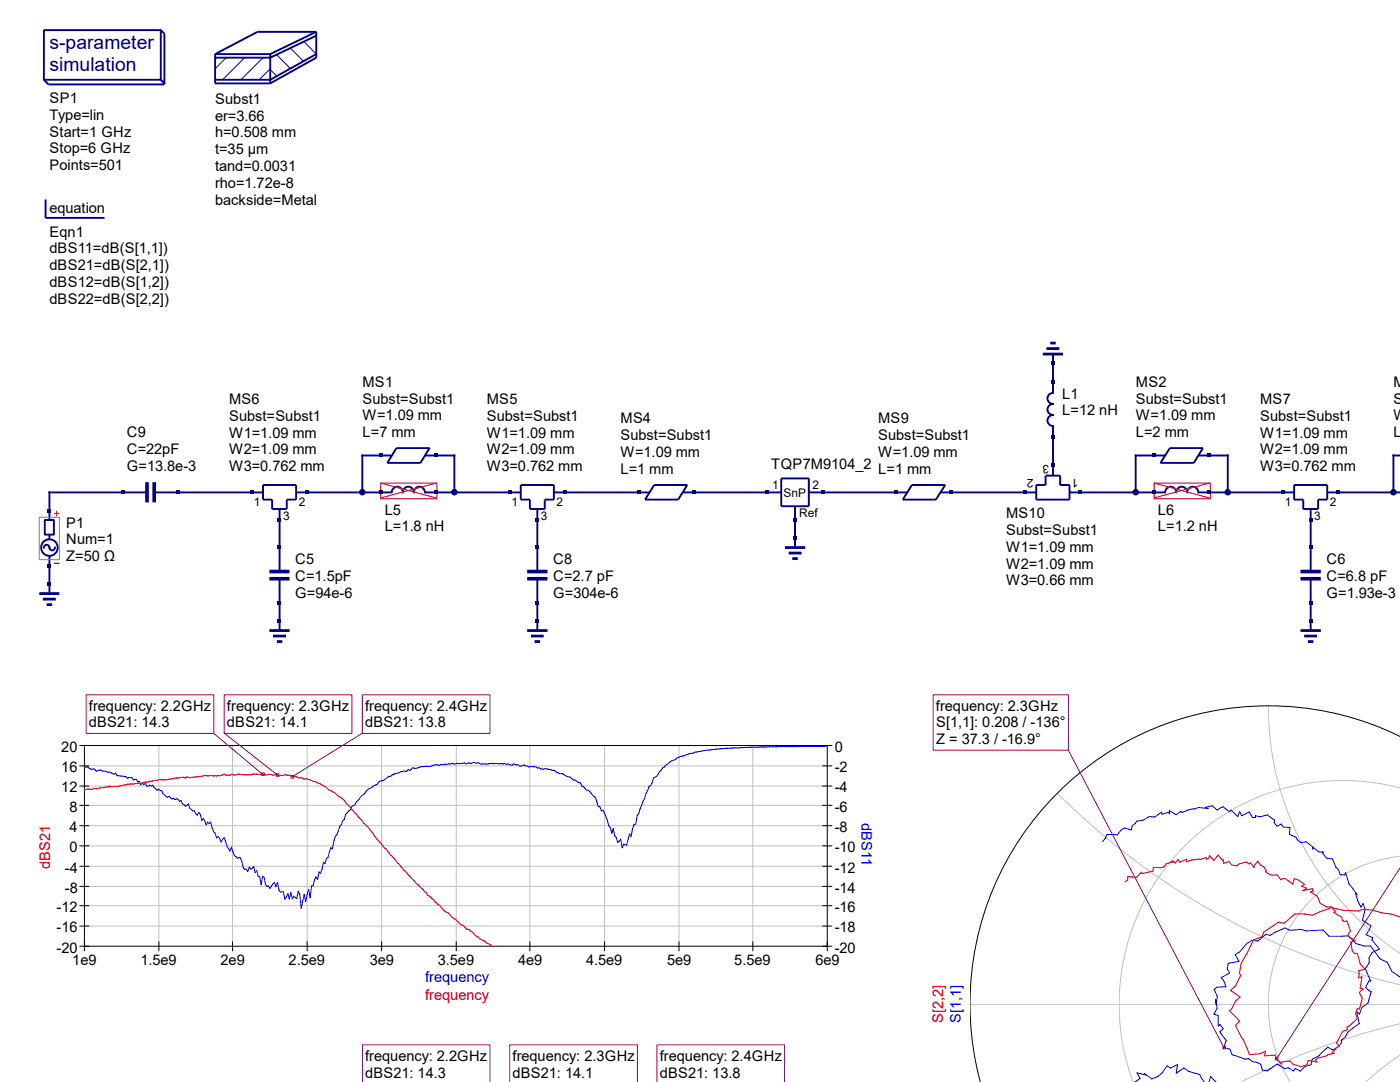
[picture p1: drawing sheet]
<svg xmlns="http://www.w3.org/2000/svg" width="279mm" height="216mm" viewBox="0 0 279 216" stroke-linecap="round" stroke-linejoin="round" font-family="sans-serif">
<g fill="none" stroke="#000080" stroke-width=".38">
<path d="M8.8 6h23.3v9.9h-23.3zM32.1 6l.7 .7v10.1h-23.1l-.9-.9M32.1 15.9l.7 .7M42.9 10.8h11M42.9 10.8v5.8h11M53.9 10.8v5.8M63.1 7.1l-9.2 4.4h-11M63.1 10.8l-9.2 5.1h-11M63.1 6.3h-11.7l-8.5 4.5M63.1 6.3l-9.2 4.5M63.1 6.3v5.2l-9.2 5.1M9.1 39.8v3.7h11.8"/>
<path d="M210.1 70.7v7.7a1.1 1.1 0 0 0-1.1 1.1 1.1 1.1 0 0 0 1.1 1.1 1.1 1.1 0 0 0-1.1 1.1 1.1 1.1 0 0 0 1.1 1.1 1.1 1.1 0 0 0-1.1 1.1 1.1 1.1 0 0 0 1.1 1.1v9.9M29.3 98.3h-19.4v5.5M30.8 98.3h21.7M52.5 96.8h6.6v2.9h-1.9v1.9h-2.9v-1.9h-1.8zM59.1 98.3h19.1M78.2 98.2a1.1 1.1 0 0 1 1.1-1.1 1.1 1.1 0 0 1 1.1 1.1 1.1 1.1 0 0 1 1.1-1.1 1.1 1.1 0 0 1 1.1 1.1 1.1 1.1 0 0 1 1.1-1.1 1.1 1.1 0 0 1 1.1 1.1M78.2 90.9h-5.9v7.4M79.1 89.4h6.6l-1.8 3h-6.6zM84.8 98.3h19.1M84.8 90.9h5.9v7.4M103.9 96.8h6.6v2.9h-1.8v1.9h-3v-1.9h-1.8zM110.5 98.3h19.2"/>
<path d="M130.6 96.8h6.6l-1.9 2.9h-6.6zM136.3 98.3h19.6M155.9 95.5h5.5v5.5h-5.5zM161.4 98.3h19.7M182 96.8h6.6l-1.8 2.9h-6.6zM187.7 98.3h19.1M206.8 96.8h1.9v-1.9h2.9v1.9h1.8v2.9h-6.6zM213.4 98.3h19.1M232.5 98.2a1.1 1.1 0 0 1 1.1-1.1 1.1 1.1 0 0 1 1.1 1.1 1.1 1.1 0 0 1 1.1-1.1 1.1 1.1 0 0 1 1.1 1.1 1.1 1.1 0 0 1 1.1-1.1 1.1 1.1 0 0 1 1.1 1.1M232.5 90.9h-5.8v7.4M233.5 89.4h6.6l-1.8 3h-6.7zM239.1 98.3h19.2"/>
<path d="M239.1 90.9h5.9v7.4M258.3 96.8h6.6v2.9h-1.8v1.9h-3v-1.9h-1.8zM264.9 98.3h14.5M279.4 90.9h-1.3v7.4M8.8 109.3a.55 .55 0 0 1 .5-.6 .55 .55 0 0 1 .6 .6 .55 .55 0 0 0 .5 .5 .55 .55 0 0 0 .6-.5M8.9 103.8h1.9v2.9h-1.9zM9.9 106.7v.9M9.9 110.9v7.5M55.8 101.6v12.4M55.8 115.5v10.3M107.2 101.6v12.4M107.2 115.5v10.3"/>
<path d="M158.7 101v8.3M261.6 101.6v12.4M261.6 115.5v10.3"/>
<circle cx="9.9" cy="109.3" r="1.66"/>
</g>
<path d="M76 96.4h11.2v3.1h-11.2zM76 96.4l11 3M87 96.4l-11 3M230.3 96.4h11.3v3.1h-11.3zM230.3 96.4l11 3M241.3 96.4l-11 3M10.8 102.4h1.1M11.3 101.9v1.1" fill="none" stroke="#f00" stroke-width=".2"/>
<path d="M10.8 112.4h1.1" fill="none" stroke="#000" stroke-width=".2"/>
<path d="M7.8 103.2h4.1v8.5h-4.1z" fill="none" stroke="#808080" stroke-width=".2"/>
<g fill="none" stroke="#000080" stroke-width=".55">
<path d="M208.1 70.7h4M208.8 69.6h2.6M209.6 68.5h1.1M7.8 118.4h4.1M8.6 119.5h2.5M156.7 109.3h4M157.4 110.4h2.6M158.1 111.5h1.1M9.3 120.6h1.1M53.8 125.8h4M54.5 126.9h2.6M55.2 128h1.1"/>
<path d="M105.2 125.8h4.1M106 126.9h2.5M106.7 128h1.1M259.5 125.8h4.1M260.3 126.9h2.5M261 128h1.1"/>
</g>
<path d="M45.1 11.5l-2.2 2.2M48.8 11.5l-4.4 4.4M52.5 11.5l-4.5 4.4M53.9 13.7l-2.2 2.2M53.9 13.9l1.3 1.3M55.2 11l2.8 2.7M58 9.7l2.6 2.5M60.6 8.2l2.5 2.6" fill="none" stroke="#000080" stroke-width=".2"/>
<path d="M29.3 96.2v4M30.8 96.2v4M53.8 115.5h4M53.8 114h4M105.2 115.5h4.1M105.2 114h4.1M259.5 115.5h4.1M259.5 114h4.1" fill="none" stroke="#000080" stroke-width=".72" stroke-linecap="butt"/>
<g fill="#000080">
<path d="M9.5 101.6h.7v.7h-.7z" fill-rule="evenodd"/>
<path d="M9.5 112.6h.7v.7h-.7z" fill-rule="evenodd"/>
<path d="M9.5 116.2h.7v.8h-.7z" fill-rule="evenodd"/>
<path d="M75.6 97.9h.7v.7h-.7z" fill-rule="evenodd"/>
<path d="M86.7 97.9h.7v.7h-.7z" fill-rule="evenodd"/>
<path d="M127.1 97.9h.7v.7h-.7z" fill-rule="evenodd"/>
<path d="M138.1 97.9h.7v.7h-.7z" fill-rule="evenodd"/>
<path d="M106.8 123.6h.8v.7h-.8z" fill-rule="evenodd"/>
<path d="M55.4 123.6h.7v.7h-.7z" fill-rule="evenodd"/>
<path d="M75.6 90.5h.7v.7h-.7z" fill-rule="evenodd"/>
<path d="M86.7 90.5h.7v.7h-.7z" fill-rule="evenodd"/>
<path d="M158.3 107.1h.7v.7h-.7z" fill-rule="evenodd"/>
<path d="M158.3 103.4h.7v.7h-.7z" fill-rule="evenodd"/>
<path d="M152.8 97.9h.7v.7h-.7z" fill-rule="evenodd"/>
<path d="M163.8 97.9h.7v.7h-.7z" fill-rule="evenodd"/>
<path d="M55.4 119.9h.7v.7h-.7z" fill-rule="evenodd"/>
<path d="M55.4 108.9h.7v.7h-.7z" fill-rule="evenodd"/>
<path d="M106.8 119.9h.8v.7h-.8z" fill-rule="evenodd"/>
<path d="M106.8 108.9h.8v.7h-.8z" fill-rule="evenodd"/>
<path d="M101.3 97.9h.8v.7h-.8z" fill-rule="evenodd"/>
<path d="M112.4 97.9h.7v.7h-.7z" fill-rule="evenodd"/>
<path d="M106.8 103.4h.8v.7h-.8z" fill-rule="evenodd"/>
<path d="M49.9 97.9h.7v.7h-.7z" fill-rule="evenodd"/>
<path d="M60.9 97.9h.7v.7h-.7z" fill-rule="evenodd"/>
<path d="M55.4 103.4h.7v.7h-.7z" fill-rule="evenodd"/>
<path d="M178.5 97.9h.7v.7h-.7z" fill-rule="evenodd"/>
<path d="M189.5 97.9h.7v.7h-.7z" fill-rule="evenodd"/>
<path d="M215.3 97.9h.7v.7h-.7z" fill-rule="evenodd"/>
<path d="M204.3 97.9h.7v.7h-.7z" fill-rule="evenodd"/>
<path d="M209.8 92.4h.7v.7h-.7z" fill-rule="evenodd"/>
<path d="M230 97.9h.7v.7h-.7z" fill-rule="evenodd"/>
<path d="M241 97.9h.7v.7h-.7z" fill-rule="evenodd"/>
<path d="M261.2 123.6h.7v.7h-.7z" fill-rule="evenodd"/>
<path d="M261.2 119.9h.7v.7h-.7z" fill-rule="evenodd"/>
<path d="M261.2 108.9h.7v.7h-.7z" fill-rule="evenodd"/>
<path d="M255.7 97.9h.7v.7h-.7z" fill-rule="evenodd"/>
<path d="M266.7 97.9h.7v.7h-.7z" fill-rule="evenodd"/>
<path d="M261.2 103.4h.7v.7h-.7z" fill-rule="evenodd"/>
<path d="M209.8 72.1h.7v.8h-.7z" fill-rule="evenodd"/>
<path d="M230 90.5h.7v.7h-.7z" fill-rule="evenodd"/>
<path d="M241 90.5h.7v.7h-.7z" fill-rule="evenodd"/>
<path d="M209.8 86.8h.7v.7h-.7z" fill-rule="evenodd"/>
<path d="M209.8 75.8h.7v.7h-.7z" fill-rule="evenodd"/>
<circle cx="90.7" cy="98.2" r=".55"/>
</g>
<circle cx="90.7" cy="98.2" r=".55" fill="none" stroke="#000080" stroke-width=".2"/>
<circle cx="72.3" cy="98.2" r=".55" fill="#000080"/>
<circle cx="72.3" cy="98.2" r=".55" fill="none" stroke="#000080" stroke-width=".2"/>
<circle cx="245" cy="98.2" r=".55" fill="#000080"/>
<circle cx="245" cy="98.2" r=".55" fill="none" stroke="#000080" stroke-width=".2"/>
<circle cx="226.7" cy="98.2" r=".55" fill="#000080"/>
<circle cx="226.7" cy="98.2" r=".55" fill="none" stroke="#000080" stroke-width=".2"/>
<circle cx="278.1" cy="98.2" r=".55" fill="#000080"/>
<circle cx="278.1" cy="98.2" r=".55" fill="none" stroke="#000080" stroke-width=".2"/>
<g fill="#000080">
<path d="M35.2 97.9h.7v.7h-.7z" fill-rule="evenodd"/>
<path d="M24.2 97.9h.7v.7h-.7z" fill-rule="evenodd"/>
</g>
<path d="M211.2 158.4a143.5 143.5 0 0 0 68.2 38.1M253.1 140.8a59.4 59.4 0 0 0 26.3 49.5M279.4 157.2a44.6 44.6 0 0 0-53.2 58.7M279.4 170.9a29.7 29.7 0 0 0-21.9 45M193.6 200.4h85.8M279.4 210.5a55.2 55.2 0 0 0-6.9 5.4M279.4 204.3a141.5 141.5 0 0 0-31.8 11.6" fill="none" stroke="#c0c0c0" stroke-width=".2"/>
<path d="M279.4 147a59.5 59.5 0 0 0-64.1 7.4 59.5 59.5 0 0 0-19.6 61.5" fill="none" stroke="#000" stroke-width=".2"/>
<path d="M220 167.9l.6-.7 .3-.7 2 .1 .9-1.1 .7-.3 1.3 .4 .2-.9 .5-.3 .3-.5 1.2-.2 1.4-.8 1.1 .1 1.3-.9 .1 .4 1.3-.4 .2 .3-.1-.6 1.4 .8 1-.7 .2 .2 1.1-.4 1.1-.3 .2 .1 .8-.4 2 .2-.6-.2 1.4-.3 1 .8 1.2-.6 1.2 1 .4-.4 1.3 1.3 .4-.9 .4 .8 1.5-.8 .7 1.2 .5-.1v-.3l1.1 .2 1.3-.4 1.5 1.1-.1 .5 .5 .6 .9-.4 .5 .7h1.2l-.1 1.4 1.3 .5 .4 .7 .7 .4 .9-.1 1.3 .9 .1 .5 .1-.3 1.1 .9 1 .1h-.4l.9 1.1 1.2 .2 .7 1.7 .5 .4 .4 1 .9 .1 .1-.5 .7 2.3 1.6 2.1-.3-.3 .5 1.5 .6 1.3 .4-.7 .5 1.2-.6 2.1 1.7 1.1-1 1.8 1.4 .6-.2 .4 1.5 1.9-1.4 .6-.7 1.1 .1 1-.8 1.2 1.1 2.4h-.4l-.7 1.4 .7 .6 .4 .2-.6 2.3-1.2 .8-.5 1.4-.5-.5 .5 2.4-2.3 1.7-.5 1-.7 .5-.1 .6-.4 .6-1.3 .8-1-.5-1.8 1.7-1.3 .7-.3 1.1-1.1 .3-1 .9-1-.5-.4 .5-1-.6-.7 .1-1.5-.9-2 1.4-1-.2-.3-1.2-.7-.3-1-.2-.7-.6-.7 .1-2.6-.9-.5-1.1-1.1-.3 .4-1.4-1.2-1.7 .6-.6-.6-.9-.4 .3v-2.1l-.8-.2 .6-1.2-.3-1.7 .1 .9 .3-1.6-.7-1.4 .6-.4 1.7-.1-.3-1.1-.6-.7 1.7-1-.5-.7 .2-1.2 2.2-.4-.8-1.3 .9-.6 1.3-1.5 1.2-.8 1.1 .2 1.6-1.4 .9 .2 1-.6 2-.8 .9 .4 2.2-.1 1.2 .3 3.3-.2 1.1 1.2 3.9-.1 1.6 1.6 1.6 .5h1.3l1.8 2.5 1.5 .7 .9 1.8 1.6 1.2M226.4 215.9l1.1-.7-.6-1.1 1.9 .4-.4-.3 1.5 1.1 1.1-.5 .9-.6 1-1.5 .7 .4 1.4-.7-.3 1.8 1.6-1.1 .9 .7 2.2 .6 .3 .7 .7 .8M241.3 215.9l.3-1.1 1.1 1.1" fill="none" stroke="#00f" stroke-width=".2"/>
<path d="M224.5 175.9l.5-.3 .1-.7 .9 .1v.1l.9-.1 .9-1 .1 .3 2.2-.5 .1-.7h1.4l.7-.1 .4-.7 1.7-.4h-.7l.5-.1 .4 .4 .5-.7 .4 .5 1.3-.6v.6l1.1-.4 1.3-.2 .3 .1 1.2-.4 .1 .3 .5-.2 .1-.5 .9 1 .8-1.1 .9 1.1 .2-.1v.7l1.1-.4 .5 .7 1 .2 .6-.5 1.4-.3 .5 .4 .3-.2 .7 .9v-.3l.7-1 .6 .9 .7 .3 .4 .7-.1 .3 .7 .5 .6 .1h1l.8 1 .3-.3h.5l1.5 1.1 .3-1.1 .6 .2 1.4 .9-.5 .4 1 .4-.8 .5 1.9-.4 .2 .5-.6 .2 1.4 .8 .6 1.5 1.3 .7h1l.7 .9-.3 .2 1.6 .9 .2 .7 .3 .2 .5-.1 .7 2-.4 .5-.1 .4 1.4 1-.8 .3 .3 1.7 .4 .5h.6l.6 2.2 .9 1-1.3 .3 .2 .6-.2 .8 .7-.2-.4 2.3 .7 .2-.8 .6 .6 1.2-.6 2.1h-.5l-.3 1.1 .3 .2v.7l-1.5 1.4-.6 .3 .3 .4-1 .4-1.3 2.4 .6 .5-.5 .3-.9 1.1 .4 .1-1.3 .2-.2 .3-1.8 .5-.5 .3 .3 .4-1.7-.3-.3 .9-1.2 .4-1.5-.6-.6-.6-2.1 .3 .4 .3-1.1-1-.2-.8-2.2 .2 .3-.9-1.1 .5-2.2 .1-1.2-3-1.6-2.8 .9-.9-2.1-2.1 .4-.1 .9-1.8 .9-.8-1.9-1.3 .9-.8 1.1-2.3-.2-.2 .3-2 2.4-4.7 1.8-.7 .3-.9 2.9-2 1.2 .2 2.1-1.8h1.9l1.6 .2 3.9-1.5 2.3 .6 3 .1 .8-.4 2 .2 1.9 .6 2 .2 1.6 .6" fill="none" stroke="#f00" stroke-width=".2"/>
<path d="M186.2 138.6h27v11.1h-27z" fill-rule="evenodd" fill="#fff"/>
<path d="M186.2 138.6h27v11.1h-27zM213.2 149.6l31.1 59.4M279.4 173.1l-24.7 38.2M244.1 208.8h.5v.5h-.5zM254.5 211h.5v.5h-.5z" fill="none" stroke="#800080" stroke-width=".2"/>
<g fill="none" stroke="#c0c0c0" stroke-width=".2">
<path d="M16.8 152.8h148.3M16.8 156.8h148.3M31.7 148.8v40M46.4 148.8v40M61.3 148.8v40M76.2 148.8v40M91.1 148.8v40M105.7 148.8v40M120.6 148.8v40M135.5 148.8v40M150.2 148.8v40M16.8 160.7h148.3"/>
<path d="M16.8 164.8h148.3M16.8 168.8h148.3M16.8 172.8h148.3M16.8 176.9h148.3M16.8 180.7h148.3M16.8 184.8h148.3"/>
</g>
<g fill="none" stroke="#000" stroke-width=".2">
<path d="M15.9 156.8h1.8M15.9 152.8h1.8M15.9 148.8h150.1M16.8 148.8v40.9M164.2 156.8h1.8M164.2 152.8h1.8M165.1 148.8v40.9M15.9 176.9h1.8M15.9 172.8h1.8M15.9 168.8h1.8M15.9 164.8h1.8M15.9 160.7h1.8"/>
<path d="M164.2 176.9h1.8M164.2 172.8h1.8M164.2 168.8h1.8M164.2 164.8h1.8M164.2 160.7h1.8M15.9 188.8h150.1M15.9 184.8h1.8M15.9 180.7h1.8M31.7 187.9v1.8M46.4 187.9v1.8M61.3 187.9v1.8M76.2 187.9v1.8"/>
<path d="M91.1 187.9v1.8M105.7 187.9v1.8M120.6 187.9v1.8M135.5 187.9v1.8M150.2 187.9v1.8M164.2 184.8h1.8M164.2 180.7h1.8"/>
</g>
<path d="M165.1 148.9l-11.9 .1-7.7 .3a31.6 31.6 0 0 0-9.4 1.6l-.9 .3-.3 .3a5.5 5.5 0 0 0-2.4 1.6l-.3 .1-1.2 1.7-.6 .3-.6 1.6-.3 .1-2 5.5-.3 .3-.3 1.7-.4 .1-.6 2.5-.3-.6-.5 2.2-.6-.2-.3 .8-.3-1.8-.6 .7-.3-1-.3-.3-.3-1.5-.3 1-.3-1.2-.3-.3-.9-2.7-.3-.4-.3 .1-.3-.8h-.3l-.6-1.9-1.2-1.2-.5-.3-.6-.6-.3-.1-.3-.6-1.2-.7h-.3l-.6-.5-.9-.3-.6-.4h-.6l-1.2-.7-.3 .1-.3-.3-1.1-.1-.3 .1-1.8-.5h-1.2l-.3-.2-.3 .1-.3-.3-.9 .3-.3-.3-.9-.2a.87 .87 0 0 1-1.2 0l-3.2-.1-2.1 .2-.6-.3-.3 .1-.6-.2-.6 .3-.3-.2-.6 .2-.2-.2-2.1 .3-.3-.2-1.2 .2h-1.2l-.3 .2a1.8 1.8 0 0 0-1.8 .3h-2a1.47 1.47 0 0 1-1.5 .2l-.6 .6-.3-.3-.3 .4h-1.2l-.3 .3-1.2 .3-.6 .4h-.3l-1.1 .8-.6 .2-.6 .6-1.8 .9-.9 1.1-.6 .5-1.2 1.6-.6 .3-.3 .7-.9 .9-.3 1-.3 .2-.3 .8-.3 .4-.6 1.7-.3 .3-.3 .9-.3 1.6-.3-.2-.6 1.9-.2 .2-.3 1-.3-.3-.6 2.3-.3-.3-.3 1.5-.3-.5-.3 .5-.3 1.2h-.3l-.3 2.5-.3-1.7-.6 2.4-.3-1.5-.6 2.9-.3-2.9-.3-.6-.3 1.5-.6-.5-.3 .6-.3-1.3-.3 1.3-.3-1.1-.5 1.1-.3-1.4h-.6l-.3-.4-.3-1.5-.3 .9-.3-.9-.9 1.2-.3-.5-.3 .1-.3-.4-.3-1.5-.3-.2-.3 1.7-.3-1.6-.3-.1-.3-1.1-.3 .4-.3-1.2-.6 .5-.3-.4-.3 .9-.3-.5-.2 .1-.3-.3-.6-2-.3-.1-.3 .2-.6-.6-.6-1.7-.3 .8-.6-.9-.6-1.7-.6 .8-.3-.8-.3-.3-.3 .3-.3-1-.3-.3-.3-.7-.3-1.2-.3 .3-.3-.3-.3 .6-.5-1.3-.3 .4-.3-1.2-.3-.4-.3 .5-.6-.8h-.3l-.6-.5-.3-.9-.6 .5-.6-.5-.3-.7-.3 .2-.3-.4-.6 .1-.3-.3-.3 .1-.6-.5-.3 .2-.8-.7-.3-.7-.3 .1-.3-.3-.3 .2-.9-1-.3 .1-.3-.1-.6 .2-.3-.6-.3 .3-.3-.4-.3 .4-.3-.7-.3 .1-.3-.5-.6 .1-.3-.4h-.6l-.3 .1-.3-.3-1.4-.3-.3 .1-.3-.5-.3 .2-.9-.4h-.3l-.6-.2-.6-.1-.3-.2-.6 .1-.3 .2-.3-.4-.3-.1a.94 .94 0 0 1-1.2-.4l-.6 .1" fill="none" stroke="#00f" stroke-width=".2"/>
<path d="M16.8 157.5h1.5l3.3-.4 .3-.3 .3 .2h1.2l2-.5 2.7-.2 .9-.3h.6l.3-.1 1.8-.3h1.4l3-.5h.6l.3 .2 .3-.3 .6 .2 2.4-.3 .3-.1 1.4-.1a3.8 3.8 0 0 0 2.7-.2l.9 .2 .6-.2 .6 .2 .9-.3 .6 .1a4.2 4.2 0 0 0 2.3-.1l2.1 .1 .3 .1 .6-.1 .9 .2 .6-.1 .6 .2 1.2-.2 .8 .1a1.19 1.19 0 0 0 1.2 .2l.9 .4 .3-.2 .6 .4 .3-.2 .9 .3 2.1 .8 1.4 1a15.7 15.7 0 0 1 5.4 4.8l2.7 2.9 1.8 2.4 3.8 4.4a47.9 47.9 0 0 0 5.4 5.6l.5 .6 .3 .5 1.2 .9 .3 .5 .9 .6 .9 1.1 .3 .2a1.92 1.92 0 0 1 1.2 1l.9 .6 .9 .9a1.26 1.26 0 0 1 1.1 1h.3l.3 .1 2.1 1.8 .9 .4 1.7 1.1" fill="none" stroke="#f00" stroke-width=".2"/>
<path d="M72.3 138.6h25.5v7.7h-25.5z" fill-rule="evenodd" fill="#fff"/>
<path d="M72.3 138.6h25.5v7.7h-25.5zM58.1 154.8h.5v.5h-.5zM72.3 146.3l-14 8.7" fill="none" stroke="#800080" stroke-width=".2"/>
<path d="M17.2 138.6h25.5v7.7h-25.5z" fill-rule="evenodd" fill="#fff"/>
<path d="M17.2 138.6h25.5v7.7h-25.5zM42.6 146.3l9.8 8.2M52.2 154.2h.5v.5h-.5z" fill="none" stroke="#800080" stroke-width=".2"/>
<path d="M44.7 138.6h25.5v7.7h-25.5z" fill-rule="evenodd" fill="#fff"/>
<path d="M44.7 138.6h25.5v7.7h-25.5zM44.7 146.3l10.7 8.3M55.2 154.4h.5v.5h-.5z" fill="none" stroke="#800080" stroke-width=".2"/>
<path d="M131.1 208.5h25.5v7.4h-25.5z" fill-rule="evenodd" fill="#fff"/>
<path d="M131.1 215.9v-7.4h25.5v7.4" fill="none" stroke="#800080" stroke-width=".2"/>
<path d="M101.7 208.5h25.5v7.4h-25.5z" fill-rule="evenodd" fill="#fff"/>
<path d="M101.7 215.9v-7.4h25.5v7.4" fill="none" stroke="#800080" stroke-width=".2"/>
<path d="M72.3 208.5h25.5v7.4h-25.5z" fill-rule="evenodd" fill="#fff"/>
<path d="M72.3 215.9v-7.4h25.5v7.4" fill="none" stroke="#800080" stroke-width=".2"/>
<g font-size="3.9" fill="#000080">
<text x="9.9" y="9.8">s-parameter</text>
<text x="9.9" y="14.2">simulation</text>
</g>
<g font-size="2.9">
<text x="9.9" y="20.6">SP1</text>
<text x="9.9" y="23.9">Type=lin</text>
<text x="43" y="20.7">Subst1</text>
<text x="9.9" y="27.3">Start=1 GHz</text>
<text x="42.9" y="24.1">er=3.66</text>
<text x="42.9" y="27.4">h=0.508 mm</text>
<text x="9.9" y="30.6">Stop=6 GHz</text>
<text x="9.9" y="34">Points=501</text>
<text x="42.9" y="30.8">t=35 µm</text>
<text x="42.9" y="34.1">tand=0.0031</text>
<text x="42.9" y="37.5">rho=1.72e-8</text>
<text x="42.9" y="40.8">backside=Metal</text>
<text x="9.9" y="42.4">equation</text>
<text x="9.9" y="47.2">Eqn1</text>
<text x="9.9" y="50.5">dBS11=dB(S[1,1])</text>
<text x="9.9" y="53.9">dBS21=dB(S[2,1])</text>
<text x="9.9" y="57.2">dBS12=dB(S[1,2])</text>
<text x="9.9" y="60.6">dBS22=dB(S[2,2])</text>
<text x="72.3" y="77.2">MS1</text>
<text x="226.7" y="77.2">MS2</text>
<text x="278.1" y="77.2">M</text>
<text x="45.7" y="80.6">MS6</text>
<text x="45.7" y="84">Subst=Subst1</text>
<text x="72.3" y="80.5">Subst=Subst1</text>
<text x="72.3" y="83.9">W=1.09 mm</text>
<text x="97.2" y="80.6">MS5</text>
<text x="97.2" y="84">Subst=Subst1</text>
<text x="212" y="79.5">L1</text>
<text x="212" y="82.9">L=12 nH</text>
<text x="226.7" y="80.5">Subst=Subst1</text>
<text x="226.7" y="83.9">W=1.09 mm</text>
<text x="251.5" y="80.6">MS7</text>
<text x="251.5" y="84">Subst=Subst1</text>
<text x="278.1" y="80.5">Su</text>
<text x="278.1" y="83.9">W</text>
<text x="25.3" y="87.2">C9</text>
<text x="45.7" y="87.3">W1=1.09 mm</text>
<text x="72.3" y="87.2">L=7 mm</text>
<text x="97.2" y="87.3">W1=1.09 mm</text>
<text x="123.8" y="84.5">MS4</text>
<text x="123.8" y="87.8">Subst=Subst1</text>
<text x="175.3" y="84.5">MS9</text>
<text x="175.3" y="87.8">Subst=Subst1</text>
<text x="226.7" y="87.2">L=2 mm</text>
<text x="251.5" y="87.3">W1=1.09 mm</text>
<text x="278.1" y="87.2">L=</text>
<text x="25.3" y="90.6">C=22pF</text>
<text x="25.3" y="93.9">G=13.8e-3</text>
<text x="45.7" y="90.7">W2=1.09 mm</text>
<text x="45.7" y="94">W3=0.762 mm</text>
<text x="97.2" y="90.7">W2=1.09 mm</text>
<text x="97.2" y="94">W3=0.762 mm</text>
<text x="123.8" y="91.2">W=1.09 mm</text>
<text x="123.8" y="94.5">L=1 mm</text>
<text x="153.9" y="93.5">TQP7M9104_2</text>
<text x="175.3" y="91.2">W=1.09 mm</text>
<text x="175.3" y="94.5">L=1 mm</text>
<text x="251.5" y="90.7">W2=1.09 mm</text>
<text x="251.5" y="94">W3=0.762 mm</text>
<text x="13.2" y="105.3">P1</text>
<text x="76.8" y="102.7">L5</text>
<text x="76.8" y="106">L=1.8 nH</text>
<text x="200.8" y="103.4">MS10</text>
<text x="200.8" y="106.8">Subst=Subst1</text>
<text x="231.1" y="102.7">L6</text>
<text x="231.1" y="106">L=1.2 nH</text>
<text x="13.2" y="108.6">Num=1</text>
<text x="13.2" y="112">Z=50 Ω</text>
<text x="58.9" y="112.6">C5</text>
<text x="110.4" y="112.6">C8</text>
<text x="200.8" y="110.1">W1=1.09 mm</text>
<text x="200.8" y="113.5">W2=1.09 mm</text>
<text x="264.7" y="112.6">C6</text>
<text x="58.9" y="115.9">C=1.5pF</text>
<text x="58.9" y="119.3">G=94e-6</text>
<text x="110.4" y="115.9">C=2.7 pF</text>
<text x="110.4" y="119.3">G=304e-6</text>
<text x="200.8" y="116.8">W3=0.66 mm</text>
<text x="264.7" y="115.9">C=6.8 pF</text>
<text x="264.7" y="119.3">G=1.93e-3</text>
<text x="17.7" y="141.8">frequency: 2.2GHz</text>
<text x="45.3" y="141.8">frequency: 2.3GHz</text>
<text x="72.9" y="141.8">frequency: 2.4GHz</text>
<text x="186.8" y="141.8">frequency: 2.3GHz</text>
<text x="17.7" y="145.2">dBS21: 14.3</text>
<text x="45.3" y="145.2">dBS21: 14.1</text>
<text x="72.9" y="145.2">dBS21: 13.8</text>
<text x="186.8" y="145.2">S[1,1]: 0.208 / -136°</text>
<text x="186.8" y="148.5">Z = 37.3 / -16.9°</text>
<text x="12.2" y="154.1">16</text>
<text x="12.2" y="150">20</text>
<text x="166.6" y="154.1">-2</text>
<text x="166.6" y="150">0</text>
<text x="12.2" y="158.1">12</text>
<text x="166.6" y="158.1">-4</text>
<text x="13.9" y="166">4</text>
<text x="13.9" y="162">8</text>
<text x="166.6" y="166">-8</text>
<text x="166.6" y="162">-6</text>
<text x="13.9" y="170.1">0</text>
<text x="166.6" y="170.1">-10</text>
<text x="13" y="178.2">-8</text>
<text x="13" y="174.1">-4</text>
<text x="166.6" y="178.2">-14</text>
<text x="166.6" y="174.1">-12</text>
<text x="11.3" y="182">-12</text>
<text x="166.6" y="182">-16</text>
<text x="11.3" y="190.1">-20</text>
<text x="11.3" y="186.1">-16</text>
<text x="166.6" y="190.1">-20</text>
<text x="166.6" y="186.1">-18</text>
<text x="14.4" y="192.5">1e9</text>
<text x="28" y="192.5">1.5e9</text>
<text x="44" y="192.5">2e9</text>
<text x="57.6" y="192.5">2.5e9</text>
<text x="73.8" y="192.5">3e9</text>
<text x="87.4" y="192.5">3.5e9</text>
<text x="103.4" y="192.5">4e9</text>
<text x="117" y="192.5">4.5e9</text>
<text x="133.1" y="192.5">5e9</text>
<text x="146.6" y="192.5">5.5e9</text>
<text x="162.7" y="192.5">6e9</text>
<text x="72.9" y="211.7">frequency: 2.2GHz</text>
<text x="72.9" y="215">dBS21: 14.3</text>
<text x="102.3" y="211.7">frequency: 2.3GHz</text>
<text x="102.3" y="215">dBS21: 14.1</text>
<text x="131.7" y="211.7">frequency: 2.4GHz</text>
<text x="131.7" y="215">dBS21: 13.8</text>
</g>
<g font-size="2.9" fill="#00f">
<text x="171.9" y="164.2" transform="rotate(90 171.9 164.2)">dBS11</text>
<text x="84.8" y="196">frequency</text>
<text x="191.8" y="204.2" transform="rotate(-90 191.8 204.2)">S[1,1]</text>
</g>
<g font-size="2.9" fill="#f00">
<text x="10" y="173.4" transform="rotate(-90 10 173.4)">dBS21</text>
<text x="84.8" y="199.5">frequency</text>
<text x="188.3" y="204.2" transform="rotate(-90 188.3 204.2)">S[2,2]</text>
</g>
<g font-size="2.4">
<text x="206.3" y="95.5" transform="rotate(-180 206.3 95.5)">2</text>
<text x="209.4" y="92.7" transform="rotate(-180 209.4 92.7)">3</text>
<text x="215.3" y="95.5" transform="rotate(-180 215.3 95.5)">1</text>
<text x="50.6" y="101">1</text>
<text x="59.6" y="101">2</text>
<text x="102.1" y="101">1</text>
<text x="111.1" y="101">2</text>
<text x="154.1" y="97.7">1</text>
<text x="156.3" y="99.1">SnP</text>
<text x="162.2" y="97.7">2</text>
<text x="256.4" y="101">1</text>
<text x="265.4" y="101">2</text>
<text x="56.5" y="103.8">3</text>
<text x="108" y="103.8">3</text>
<text x="159.5" y="103.2">Ref</text>
<text x="262.3" y="103.8">3</text>
</g>
</svg>
